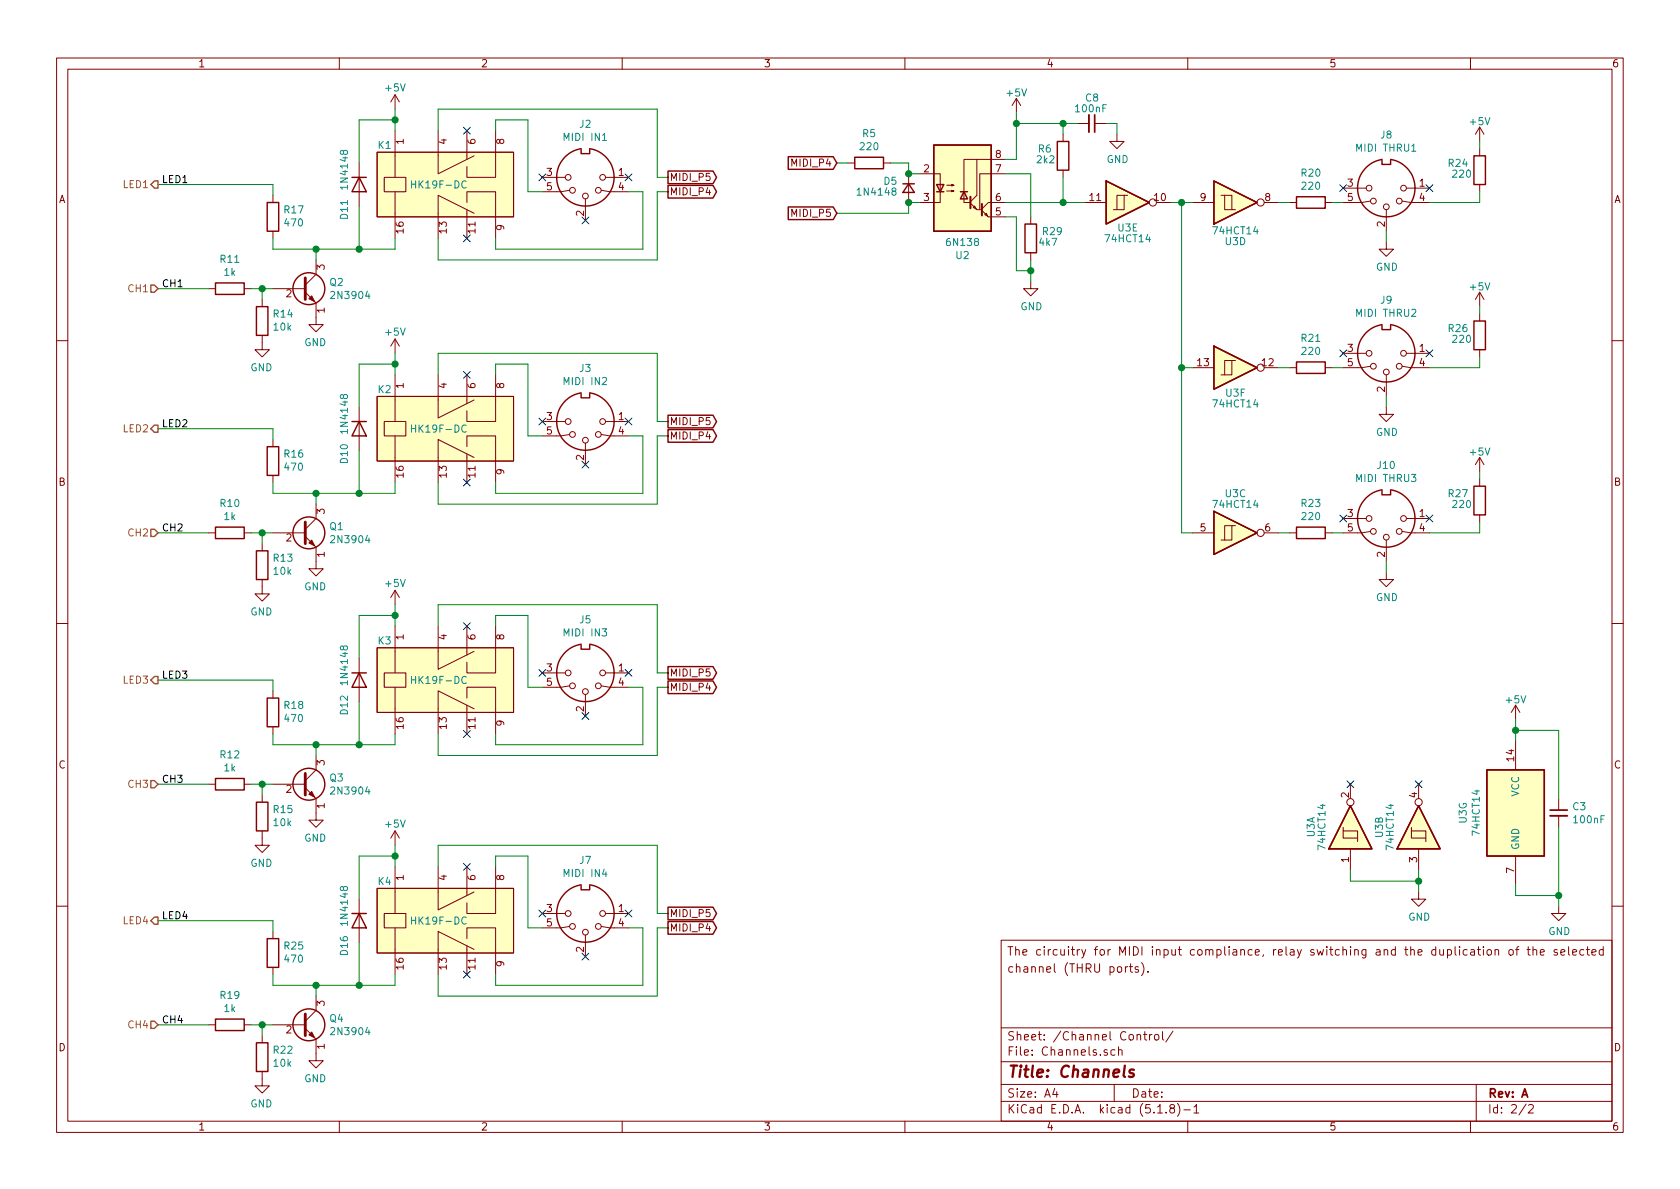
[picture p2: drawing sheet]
<svg xmlns="http://www.w3.org/2000/svg" width="297mm" height="210mm" viewBox="0 0 297 210" stroke-linecap="round" stroke-linejoin="round" font-family="sans-serif">
<g fill="none" stroke="#840000" stroke-width=".18">
<path d="M10 10.3h277v189.9h-277zM12 12.2h273v186.1h-273zM60 10.3v1.9M69.8 16.8v2.5M69.8 16.8l-.7 1.2M69.8 16.8l.8 1.2M110 10.3v1.9M160 10.3v1.9M179.7 17.4l-.8 1.3M179.7 17.4v2.5M179.7 17.4l.8 1.3M210 10.3v1.9"/>
<path d="M260 10.3v1.9M48.3 34.5v1.3M63.5 28.8v7.6M66.7 26.9h24.1v11.4h-24.1zM67.9 31.4h3.9v2.5h-3.9zM69.8 23.1v8.3M69.8 33.9v8.3M77.5 23.1v7.6l6.3-3.1M82.5 35.8v-1.9h5.1v8.3M82.5 23.1v5.1M82.5 37.1v5.1M83.8 37.7l-6.3-3.2v7.7"/>
<path d="M87.6 23.1v8.3h-5.1v-1.9M95.9 31.4h4M100.7 33.6l-1.5 .3h-3.3M103.5 35.2v3.8M106.3 33.6l1.5 .3h3.3M107.1 31.4h4M149.9 28.8h1.2M156.2 28.8h1.3M160.7 30.7v5.1M162.6 30.7h3.6v5.1h-3.6M167.4 33.8h1.3l-.4 .1v-.3l.4 .2M167.4 32.8h1.3l-.4 .1v-.3l.4 .2"/>
<path d="M171.6 35.9l1.1 1.2h.7M172.1 36.7l.2-.3 .3 .6zM172.7 28.2h-2.3v7.6h1M173.6 37.2l1.2 1.1h3M174.1 38l.3-.3 .2 .5zM177.8 28.2h-5.1v6.3l-1.1 1.2M177.8 30.7h-4.6v6.4M177.8 35.8h-3l-1.2 1.2M182.2 38.3v1.3M188 23.7v1.3M188 30.1v1.3M190.5 21.8h2"/>
<path d="M191.8 35.8h3.8M193.5 21.8h2.1M197.5 23.7v1.3h1.3l-1.3 1.3-1.3-1.3h1.3M198.8 34.5h-1.3v2.6M199.4 34.5h-.6v2.6h-2M204.5 35.8h2.5M210.8 35.8h3.8M215.9 34.5h1.9v2.6h.6M216.5 34.5v2.6h1.3M223.5 35.8h2.6M228 35.8h1.2M234.3 35.8h1.3"/>
<path d="M237.5 33.3h4.1M242.3 35.6l-1.5 .2h-3.3M245.1 37.1v3.8M247.9 35.6l1.5 .2h3.3M248.7 33.3h4M261.6 22.5v2.5M261.6 26.3v1.3M261.6 32.6v1.3M261.6 22.5l-.7 1.2M261.6 22.5l.8 1.2M36.8 51h1.3M43.2 51h1.2"/>
<path d="M46.4 59.3v2.5h-1.3l1.3 1.3 1.2-1.3h-1.2M46.4 53v1.2M48.3 40.9v1.3M48.3 51h5.7M54 51.7l1.9 1.9v3.8h-1.3l1.3 1.3 1.2-1.3h-1.2M55.9 46v2.5l-1.9 1.9M69.8 59.9v2.6M69.8 59.9l-.7 1.3M69.8 59.9l.8 1.3M182.2 49.8v1.2h1.3l-1.3 1.3-1.2-1.3h1.2M182.2 44.7v1.3M245.1 42.8v1.3h1.3l-1.3 1.2-1.3-1.2h1.3"/>
<path d="M261.6 51.7v2.5M261.6 55.5v1.3M261.6 51.7l-.7 1.3M261.6 51.7l.8 1.3M10 60.2h2M48.3 77.7v1.3M63.5 72v7.6M66.7 70.1h24.1v11.4h-24.1zM67.9 74.5h3.9v2.6h-3.9zM69.8 66.3v8.2M69.8 77.1v8.2M77.5 66.3v7.6l6.3-3.2"/>
<path d="M82.5 79v-1.9h5.1v8.2M82.5 66.3v5.1M87.6 66.3v8.2h-5.1v-1.9M95.9 74.5h4M100.7 76.8l-1.5 .3h-3.3M103.5 78.4v3.8M106.3 76.8l1.5 .3h3.3M107.1 74.5h4M210.8 65h3.8M217.8 63.7h-1.3v2.6M218.4 63.7h-.6v2.6h-1.9M223.5 65h2.6"/>
<path d="M228 65h1.2M234.3 65h1.3M237.5 62.5h4.1M242.3 64.8l-1.5 .2h-3.3M245.1 72v1.3h1.3l-1.3 1.2-1.3-1.2h1.3M245.1 66.3v3.8M247.9 64.8l1.5 .2h3.3M248.7 62.5h4M261.6 61.8v1.3M285 60.2h2M36.8 94.2h1.3M43.2 94.2h1.2"/>
<path d="M46.4 96.1v1.3M48.3 84.1v1.2M48.3 94.2h5.7M54 94.9l1.9 1.9v3.8h-1.3l1.3 1.2 1.2-1.2h-1.2M55.9 89.1v2.6l-1.9 1.9M82.5 80.3v5M83.8 80.9l-6.3-3.2v7.6M210.8 94.2h3.8M217.8 93h-1.3v2.5M218.4 93h-.6v2.5h-1.9M223.5 94.2h2.6M228 94.2h1.2"/>
<path d="M234.3 94.2h1.3M237.5 91.7h4.1M242.3 94l-1.5 .2h-3.3M245.1 95.5v3.8M247.9 94l1.5 .2h3.3M248.7 91.7h4M261.6 80.9v2.5M261.6 84.7v1.3M261.6 91.1v1.2M261.6 80.9l-.7 1.3M261.6 80.9l.8 1.3M10 110.3h2"/>
<path d="M46.4 102.5v2.5h-1.3l1.3 1.3 1.2-1.3h-1.2M63.5 116.5v7.6M66.7 114.5h24.1v11.5h-24.1zM67.9 119h3.9v2.5h-3.9zM69.8 104.4l-.7 1.3M69.8 104.4v2.5M69.8 110.7v8.3M69.8 104.4l.8 1.3M77.5 110.7v7.7l6.3-3.2M82.5 110.7v5.1M87.6 110.7v8.3h-5.1v-1.9M95.9 119h4"/>
<path d="M107.1 119h4M245.1 101.2v1.3h1.3l-1.3 1.3-1.3-1.3h1.3M285 110.3h2M36.8 138.7h1.3M43.2 138.7h1.2M48.3 122.2v1.2M48.3 128.5v1.3M48.3 138.7h5.7M54 139.3l1.9 1.9v3.8h-1.3l1.3 1.3 1.2-1.3h-1.2M55.9 133.6v2.5l-1.9 1.9M69.8 121.5v8.3M82.5 123.4v-1.9h5.1v8.3"/>
<path d="M82.5 124.7v5.1M83.8 125.3l-6.3-3.1v7.6M100.7 121.3l-1.5 .2h-3.3M103.5 122.8v3.8M106.3 121.3l1.5 .2h3.3M238.8 138.7v2.5M250.8 138.7v2.5M268 124.7v2.5M268 131.1v5M268 124.7l-.8 1.3M268 124.7l.7 1.3M46.4 146.9v2.6h-1.3l1.3 1.2 1.2-1.2h-1.2"/>
<path d="M46.4 140.6v1.3M63.5 159v7.6M66.7 157.1h24.1v11.4h-24.1zM69.8 146.9v2.6M69.8 153.3v8.2M69.8 146.9l-.7 1.3M69.8 146.9l.8 1.3M77.5 153.3v7.6l6.3-3.2M82.5 153.3v5.1M87.6 153.3v8.2h-5.1v-1.9M237.5 146.9v1.3h2.5M237.5 146.3v.6h2.5v1.9"/>
<path d="M238.8 150.1v3.8M249.6 146.9v1.3h2.5M249.6 146.3v.6h2.5v1.9M250.8 157.7v1.3h1.3l-1.3 1.3-1.2-1.3h1.2M250.8 150.1v3.8M268 151.4v5.1M275.6 141.2v2.1M275.6 144.3v2M10 160.2h2M48.3 164.7v1.3M48.3 171.1v1.2M55.9 176.1v2.6l-1.9 1.9"/>
<path d="M67.9 161.5h3.9v2.6h-3.9zM69.8 164.1v8.2M82.5 166v-1.9h5.1v8.2M82.5 167.3v5M83.8 167.9l-6.3-3.2v7.6M95.9 161.5h4M100.7 163.8l-1.5 .3h-3.3M103.5 165.3v3.9M106.3 163.8l1.5 .3h3.3M107.1 161.5h4M177 166.3h108v32h-108zM199.7 170.9h.6"/>
<path d="M199.9 170.4v1.3l.4 .2M201.3 171a.37 .37 0 0 0-.6 .1l.1 .3 .5 .1v.1l-.2 .3h-.4M201.8 170.2a1.71 1.71 0 0 1 0 2.3M203 171.8v.1M261.2 167.9h.6M261.4 167.4v1.3l.4 .2M262.3 167.4v.2M262.3 167.9v1M263 168l.2-.1 .4 .1v.8l-.2 .1-.4-.1zM264.3 168l.3-.1 .3 .1 .1 .9M264.3 167.9v1M266.9 168l.2-.1 .4 .1v.8l-.2 .1-.4-.1z"/>
<path d="M268 167.9h.6M268.6 167.4l-.4 .2v1.3M270 167.9h.6M270.2 167.4v1.3l.4 .2M271 168h.1a.37 .37 0 0 1 .6 .1v.8M271 167.4v1.5M272.3 168.4l.7-.1v-.3l-.5-.1-.2 .2 .1 .7h.6M275.3 168a.37 .37 0 0 0-.5 .1v.2l.5 .2 .1 .1-.2 .3-.4-.1M275.6 160.3v1.2h1.3l-1.3 1.3-1.3-1.3h1.3M276 168.4l.7-.1-.1-.3-.4-.1-.2 .2v.7h.6M277.3 167.4v1.3l.2 .2M278.1 168.4l.7-.1-.1-.3-.4-.1-.2 .2v.7h.6"/>
<path d="M280 168l-.4-.1-.3 .3 .1 .6 .2 .1 .4-.1M280.5 167.9h.6M280.7 167.4v1.3l.4 .2M281.5 168.4l.7-.1-.1-.3-.4-.1-.2 .2v.7h.6M283.5 168l-.5-.1-.2 .3v.6l.2 .1 .5-.1M283.5 167.4v1.5M285 160.2h2M36.8 181.2h1.3M43.2 181.2h1.2M46.4 189.5v2.5h-1.3l1.3 1.3 1.2-1.3h-1.2M46.4 183.1v1.3M48.3 181.2h5.7"/>
<path d="M54 181.9l1.9 1.9v3.8h-1.3l1.3 1.2 1.2-1.2h-1.2M60 198.3v1.9M110 198.3v1.9M160 198.3v1.9M177 194.8h108M177 191.8h108M177 187.8h108M177 181.8h108M186.5 192.5l-.4 1h1M186.8 193v1M195.8 185.7l-.4-.1-.2 .2 .1 .2 .5 .2v.3h-.6M197 191.8v3"/>
<path d="M197.1 185.7l-.4-.1-.3 .3 .1 .6 .2 .1 .4-.1M197.8 185.7l.2-.1 .3 .1 .1 .9M197.8 185.1v1.5M201 183.1l.3-.2 .3 .1 .1 .9M202.2 182.9h.6M202.4 182.4v1.3l.4 .2M203.3 182.9v1M203.7 182.9l-.4 .3M204.2 183.1l.2-.2 .4 .2v.7l-.2 .1-.4-.1zM204.7 196.8h.8M205.5 182.4v1.3l.3 .2M206.2 196.7v.1"/>
<path d="M207.1 196l-.3-.3 .2-.3a.48 .48 0 0 1 .6 .1l-.1 .4a.52 .52 0 0 0-.6 .2 .52 .52 0 0 0 .1 .6l.4 .1 .2-.1 .1-.4-.3-.3M207.4 182.3l-1.3 2M208.2 195.1a1.71 1.71 0 0 1 0 2.3M209.3 196.3h1.2M210 198.3v1.9M211.1 195.8l.4-.5v1.5M211.1 196.8h.9M260 198.3v1.9M261 191.8v6.5M269.8 195.2l-1.2 2M270.3 195.5l.2-.2h.3l.3 .5-.9 1h.9"/>
<circle cx="100.5" cy="31.4" r=".51"/>
<circle cx="101.2" cy="33.6" r=".51"/>
<circle cx="103.5" cy="34.7" r=".51"/>
<circle cx="105.8" cy="33.6" r=".51"/>
<circle cx="106.6" cy="31.4" r=".51"/>
<circle cx="203.8" cy="35.8" r=".63"/>
<circle cx="222.9" cy="35.8" r=".63"/>
<circle cx="242.1" cy="33.3" r=".51"/>
<circle cx="242.8" cy="35.6" r=".51"/>
<circle cx="245.1" cy="36.6" r=".51"/>
<circle cx="247.4" cy="35.6" r=".51"/>
<circle cx="248.2" cy="33.3" r=".51"/>
<circle cx="100.5" cy="74.5" r=".51"/>
<circle cx="101.2" cy="76.8" r=".51"/>
<circle cx="103.5" cy="77.8" r=".51"/>
<circle cx="105.8" cy="76.8" r=".51"/>
<circle cx="106.6" cy="74.5" r=".51"/>
<circle cx="222.9" cy="65" r=".63"/>
<circle cx="242.1" cy="62.5" r=".51"/>
<circle cx="242.8" cy="64.8" r=".51"/>
<circle cx="245.1" cy="65.8" r=".51"/>
<circle cx="247.4" cy="64.8" r=".51"/>
<circle cx="248.2" cy="62.5" r=".51"/>
<circle cx="222.9" cy="94.2" r=".63"/>
<circle cx="242.1" cy="91.7" r=".51"/>
<circle cx="242.8" cy="94" r=".51"/>
<circle cx="245.1" cy="95" r=".51"/>
<circle cx="247.4" cy="94" r=".51"/>
<circle cx="248.2" cy="91.7" r=".51"/>
<circle cx="100.5" cy="119" r=".51"/>
<circle cx="106.6" cy="119" r=".51"/>
<circle cx="101.2" cy="121.3" r=".51"/>
<circle cx="103.5" cy="122.3" r=".51"/>
<circle cx="105.8" cy="121.3" r=".51"/>
<circle cx="238.8" cy="141.9" r=".63"/>
<circle cx="250.8" cy="141.9" r=".63"/>
<circle cx="100.5" cy="161.5" r=".51"/>
<circle cx="101.2" cy="163.8" r=".51"/>
<circle cx="103.5" cy="164.8" r=".51"/>
<circle cx="105.8" cy="163.8" r=".51"/>
<circle cx="106.6" cy="161.5" r=".51"/>
</g>
<path d="M200.5 189.2a.49 .49 0 0 0-.8 .3l.2 .3 .5 .1 .1 .3-.3 .2-.6-.1" fill="none" stroke="#840000" stroke-width=".41"/>
<g fill="none" stroke="#840000" stroke-width=".25">
<path d="M47.2 35.8h2.1v5.1h-2.1zM62.2 31.4h2.6M63.5 31.4l1.3 2.5h-2.6zM102.7 26.3a5.1 5.1 0 0 0-3.5 7.8 5.1 5.1 0 0 0 8.6 0 5.1 5.1 0 0 0-3.5-7.8M102.7 26.4v.8h1.6v-.8M118.1 32.8h8l.6 1.1-.6 1.1h-8zM118.1 30.2h8l.6 1.2-.6 1.1h-8zM139.4 27.7h7.9l.7 1.1-.7 1.1h-7.9zM139.4 36.6h7.9l.7 1.1-.7 1.1h-7.9zM151.1 27.8h5.1v2h-5.1zM159.6 32.5h2.1M160.7 32.5l1 1.5h-2.1z"/>
<path d="M165.1 25.6h10.2v15.3h-10.2zM165.6 32.6h1.3l-.7 1.3zM165.6 33.9h1.3M169.8 33.9h1.3M170.4 33.9l.7 1.3h-1.3zM181.2 39.6h2.1v5.1h-2.1zM186.9 25h2.1v5.1h-2.1zM195.6 32l7.6 3.8-7.6 3.8zM214.6 32l7.6 3.8-7.6 3.8zM229.2 34.8h5.1v2h-5.1zM244.3 28.2a5.1 5.1 0 0 0-3.5 7.8 5.1 5.1 0 0 0 8.6 0 5.1 5.1 0 0 0-3.5-7.8M244.3 28.3v.8h1.6v-.8"/>
<path d="M260.6 27.6h2v5h-2zM38.1 50h5.1v2.1h-5.1zM45.3 54.2h2.1v5.1h-2.1zM244.3 57.4a5.1 5.1 0 0 0-3.5 7.8 5.1 5.1 0 0 0 8.6 0 5.1 5.1 0 0 0-3.5-7.8M244.3 57.5v.8h1.6v-.8M260.6 56.8h2v5h-2zM47.2 79h2.1v5.1h-2.1zM62.2 74.5h2.6M63.5 74.5l1.3 2.6h-2.6zM102.7 69.5a5.1 5.1 0 0 0-3.5 7.8 5.1 5.1 0 0 0 8.6 0 5.1 5.1 0 0 0-3.5-7.8M102.7 69.6v.8h1.6v-.8M118.1 76h8l.6 1.1-.6 1.1h-8z"/>
<path d="M118.1 73.4h8l.6 1.1-.6 1.2h-8zM214.6 61.2l7.6 3.8-7.6 3.8zM229.2 64h5.1v2h-5.1zM38.1 93.2h5.1v2h-5.1zM45.3 97.4h2.1v5.1h-2.1zM214.6 90.4l7.6 3.8-7.6 3.8zM229.2 93.2h5.1v2h-5.1zM244.3 86.6a5.1 5.1 0 0 0-3.5 7.8 5.1 5.1 0 0 0 8.6 0 5.1 5.1 0 0 0-3.5-7.8M244.3 86.7v.8h1.6v-.8M260.6 86h2v5.1h-2zM62.2 119h2.6M63.5 119l1.3 2.5h-2.6z"/>
<path d="M102.7 113.9a5.1 5.1 0 0 0-3.5 7.8 5.1 5.1 0 0 0 8.6 0 5.1 5.1 0 0 0-3.5-7.8M102.7 114v.8h1.6v-.8M118.1 117.9h8l.6 1.1-.6 1.1h-8zM38.1 137.7h5.1v2h-5.1zM47.2 123.4h2.1v5.1h-2.1zM118.1 120.4h8l.6 1.1-.6 1.2h-8zM262.9 136.1h10.1v15.3h-10.1zM45.3 141.9h2.1v5h-2.1zM102.7 156.5a5.1 5.1 0 0 0-3.5 7.8 5.1 5.1 0 0 0 8.6 0 5.1 5.1 0 0 0-3.5-7.8M102.7 156.6v.7h1.6v-.7M238.8 142.5l3.8 7.6h-7.7zM250.8 142.5l3.8 7.6h-7.6z"/>
<path d="M47.2 166h2.1v5.1h-2.1zM62.2 161.5h2.6M63.5 161.5l1.3 2.6h-2.6zM118.1 160.4h8l.6 1.1-.6 1.2h-8zM118.1 163h8l.6 1.1-.6 1.1h-8zM38.1 180.2h5.1v2h-5.1zM45.3 184.4h2.1v5.1h-2.1z"/>
<circle cx="54.6" cy="51" r="2.82"/>
<circle cx="54.6" cy="94.2" r="2.82"/>
<circle cx="54.6" cy="138.7" r="2.82"/>
<circle cx="54.6" cy="181.2" r="2.82"/>
</g>
<g fill="#ffffc2" stroke="#ffffc2" stroke-width=".18">
<path d="M66.7 114.5h24.1v11.5h-24.1z"/>
<path d="M66.7 157.1h24.1v11.4h-24.1z"/>
<path d="M66.7 70.1h24.1v11.4h-24.1z"/>
<path d="M262.9 136.1h10.1v15.3h-10.1z"/>
<path d="M214.6 61.2l7.6 3.8-7.6 3.8z"/>
<path d="M214.6 90.4l7.6 3.8-7.6 3.8z"/>
<path d="M250.8 142.5l3.8 7.6h-7.6z"/>
<path d="M238.8 142.5l3.8 7.6h-7.7z"/>
<path d="M195.6 32l7.6 3.8-7.6 3.8z"/>
<path d="M214.6 32l7.6 3.8-7.6 3.8z"/>
<path d="M165.1 25.6h10.2v15.3h-10.2z"/>
<path d="M66.7 26.9h24.1v11.4h-24.1z"/>
</g>
<path d="M82.4 32.1a.6 .6 0 0 0-.8 .4 .6 .6 0 0 0 .6 .7l.2-.1M82.4 75.3a.6 .6 0 0 0-.8 .4 .6 .6 0 0 0 .6 .7l.2-.1M82.4 119.7a.6 .6 0 0 0-.8 .5 .6 .6 0 0 0 .6 .7l.2-.2M82.4 162.3a.6 .6 0 0 0-.8 .4 .6 .6 0 0 0 .6 .7l.2-.1" fill="none" stroke="#008484" stroke-width=".18"/>
<path d="M54 49.1v3.9M54 92.3v3.8M54 136.8v3.8M54 179.3v3.8" fill="none" stroke="#840000" stroke-width=".51"/>
<g fill="#840000" stroke="#840000" stroke-width=".18">
<path d="M55.1 139.9l.5 1.1-1-.5z"/>
<path d="M54.6 183l.5-.5 .5 1z"/>
<path d="M54.6 96l.5-.5 .5 1z"/>
<path d="M54.6 52.8l.5-.5 .5 1z"/>
</g>
<path d="M192.5 20.3v3.1M274.1 144.3h3" fill="none" stroke="#840000" stroke-width=".33"/>
<path d="M193.5 20.3v3.1M274.1 143.3h3" fill="none" stroke="#840000" stroke-width=".3"/>
<path d="M171.6 34.8v2M173.6 36.1v2" fill="none" stroke="#840000" stroke-width=".36"/>
<g fill="none" stroke="#008400" stroke-width=".18">
<path d="M69.8 19.3v3.8M179.7 19.9v8.3h-1.9M27.9 32.6h20.4v1.9M63.5 36.4v7.7M69.8 21.2h-6.3v7.6M77.5 23.1v-3.8h38.7v12.1h1.9M87.6 23.1v-1.9h5.7v12.7h2.6M111.1 33.9h2.6v10.2h-26.1v-1.9M118.1 33.9h-1.9v12.1h-38.7v-3.8M148 28.8h1.9M157.5 28.8h3.2v1.9h1.9M162.6 35.8h-1.9v1.9h-12.7"/>
<path d="M177.8 30.7h4.4v7.6M177.8 38.3h1.9v9.6h2.5M177.8 35.8h14M179.7 21.8h10.8M188 21.8v1.9M188 31.4v4.4M195.6 21.8h1.9v1.9M207 35.8h3.8M208.9 35.8v58.4h1.9M226.1 35.8h1.9M235.6 35.8h1.9M261.6 25v1.3"/>
<path d="M261.6 33.9v1.9h-8.9M27.9 51h8.9M44.4 51h3.9M46.4 51v2M48.3 42.2v1.9h21.5v-1.9M55.9 44.1v1.9M182.2 46v3.8M245.1 40.9v1.9M261.6 54.2v1.3M27.9 75.8h20.4v1.9M63.5 79.6v7.6M69.8 64.4h-6.3v7.6"/>
<path d="M69.8 62.5v3.8M77.5 66.3v-3.8h38.7v12h1.9M87.6 66.3v-1.9h5.7v12.7h2.6M111.1 77.1h2.6v10.1h-26.1v-1.9M118.1 77.1h-1.9v12h-38.7v-3.8M208.9 65h1.9M226.1 65h1.9M235.6 65h1.9M245.1 70.1v1.9M261.6 63.1v1.9h-8.9M27.9 94.2h8.9M44.4 94.2h3.9"/>
<path d="M46.4 94.2v1.9M48.3 85.3v1.9h21.5v-1.9M55.9 87.2v1.9M226.1 94.2h1.9M235.6 94.2h1.9M245.1 99.3v1.9M261.6 92.3v1.9h-8.9M261.6 83.4v1.3M69.8 106.9v3.8M69.8 108.8h-6.3v7.7M77.5 110.7v-3.8h38.7v12.1h1.9M87.6 110.7v-1.9h5.7v12.7h2.6"/>
<path d="M27.9 120.3h20.4v1.9M27.9 138.7h8.9M44.4 138.7h3.9M46.4 138.7v1.9M48.3 129.8v1.9h21.5v-1.9M55.9 131.7v1.9M63.5 124.1v7.6M111.1 121.5h2.6v10.2h-26.1v-1.9M118.1 121.5h-1.9v12.1h-38.7v-3.8M268 129.2h7.6v12M268 127.2v3.9M69.8 149.5v3.8"/>
<path d="M69.8 151.4h-6.3v7.6M77.5 153.3v-3.8h38.7v12h1.9M87.6 153.3v-1.9h5.7v12.7h2.6M238.8 153.9v1.9h12M250.8 153.9v3.8M268 156.5v1.9h7.6M275.6 146.3v14M27.9 162.8h20.4v1.9M48.3 172.3v1.9h21.5v-1.9M55.9 174.2v1.9M63.5 166.6v7.6M111.1 164.1h2.6v10.1h-26.1v-1.9"/>
<path d="M118.1 164.1h-1.9v12h-38.7v-3.8M27.9 181.2h8.9M44.4 181.2h3.9M46.4 181.2v1.9"/>
</g>
<path d="M26.7 32.6l.6-.6h.6v1.3h-.6zM26.7 50.4h.6l.6 .6-.6 .7h-.6zM26.7 75.8l.6-.6h.6v1.2h-.6zM26.7 93.6h.6l.6 .6-.6 .7h-.6zM27.3 119.6h.6v1.3h-.6l-.6-.6zM26.7 138h.6l.6 .7-.6 .6h-.6zM27.3 162.2h.6v1.2h-.6l-.6-.6zM26.7 180.6h.6l.6 .6-.6 .7h-.6z" fill="none" stroke="#848400" stroke-width=".25"/>
<g fill="#008400" stroke="#008400" stroke-width=".25">
<circle cx="268" cy="129.2" r=".51"/>
<circle cx="208.9" cy="65" r=".51"/>
<circle cx="63.5" cy="44.1" r=".51"/>
<circle cx="182.2" cy="47.9" r=".51"/>
<circle cx="69.9" cy="151.4" r=".51"/>
<circle cx="250.8" cy="155.8" r=".51"/>
<circle cx="55.9" cy="44.1" r=".51"/>
<circle cx="46.4" cy="51" r=".51"/>
<circle cx="69.9" cy="21.2" r=".51"/>
<circle cx="275.6" cy="158.4" r=".51"/>
<circle cx="179.7" cy="21.8" r=".51"/>
<circle cx="69.9" cy="108.8" r=".51"/>
<circle cx="46.4" cy="138.7" r=".51"/>
<circle cx="188" cy="21.8" r=".51"/>
<circle cx="160.7" cy="30.7" r=".51"/>
<circle cx="55.9" cy="174.2" r=".51"/>
<circle cx="63.5" cy="131.7" r=".51"/>
<circle cx="55.9" cy="131.7" r=".51"/>
<circle cx="63.5" cy="174.2" r=".51"/>
<circle cx="188" cy="35.8" r=".51"/>
<circle cx="55.9" cy="87.2" r=".51"/>
<circle cx="46.4" cy="181.2" r=".51"/>
<circle cx="63.5" cy="87.2" r=".51"/>
<circle cx="160.7" cy="35.8" r=".51"/>
<circle cx="69.9" cy="64.4" r=".51"/>
<circle cx="208.9" cy="35.8" r=".51"/>
<circle cx="46.4" cy="94.2" r=".51"/>
</g>
<g fill="none" stroke="#000084" stroke-width=".18">
<path d="M81.9 22.5l1.3 1.2M83.2 22.5l-1.3 1.2M95.3 30.8l1.2 1.2M96.5 30.8l-1.2 1.2M102.9 38.4l1.2 1.2M104.1 38.4l-1.2 1.2M110.5 30.8l1.2 1.2M111.7 30.8l-1.2 1.2M236.9 32.7l1.2 1.2M238.1 32.7l-1.2 1.2M252.1 32.7l1.2 1.2M253.3 32.7l-1.2 1.2"/>
<path d="M81.9 41.5l1.3 1.3M83.2 41.5l-1.3 1.3M81.9 65.7l1.3 1.2M83.2 65.7l-1.3 1.2M95.3 73.9l1.2 1.3M96.5 73.9l-1.2 1.3M110.5 73.9l1.2 1.3M111.7 73.9l-1.2 1.3M236.9 61.9l1.2 1.2M238.1 61.9l-1.2 1.2M252.1 61.9l1.2 1.2M253.3 61.9l-1.2 1.2"/>
<path d="M81.9 84.7l1.3 1.2M83.2 84.7l-1.3 1.2M102.9 81.6l1.2 1.2M104.1 81.6l-1.2 1.2M236.9 91.1l1.2 1.2M238.1 91.1l-1.2 1.2M252.1 91.1l1.2 1.2M253.3 91.1l-1.2 1.2M81.9 110.1l1.3 1.2M83.2 110.1l-1.3 1.2M95.3 118.4l1.2 1.2M96.5 118.4l-1.2 1.2"/>
<path d="M110.5 118.4l1.2 1.2M111.7 118.4l-1.2 1.2M81.9 129.2l1.3 1.2M83.2 129.2l-1.3 1.2M102.9 126l1.2 1.2M104.1 126l-1.2 1.2M238.2 138.1l1.2 1.2M239.4 138.1l-1.2 1.2M250.2 138.1l1.2 1.2M251.4 138.1l-1.2 1.2M81.9 152.7l1.3 1.2M83.2 152.7l-1.3 1.2"/>
<path d="M81.9 171.7l1.3 1.2M83.2 171.7l-1.3 1.2M95.3 160.9l1.2 1.2M96.5 160.9l-1.2 1.2M102.9 168.5l1.2 1.3M104.1 168.5l-1.2 1.3M110.5 160.9l1.2 1.2M111.7 160.9l-1.2 1.2"/>
</g>
<text font-size="2.8" fill="#840000" x="178" y="190.5">Title: Channels</text>
<g font-size="2.1" fill="#840000">
<text x="178" y="172">channel (THRU ports).</text>
<text x="178" y="169">The circuitry for MIDI input compliance, relay switching and the duplication of the selected</text>
<text x="178" y="184">Sheet: /Channel Control/</text>
<text x="178" y="186.7">File: Channels.sch</text>
<text x="178" y="196.9">KiCad E.D.A. kicad (5.1.8)-1</text>
<text x="178" y="194.1">Size: A4</text>
<text x="200" y="194.1">Date:</text>
<text x="263" y="194.1">Rev: A</text>
<text x="263" y="196.9">Id: 2/2</text>
</g>
<g font-size="1.8" fill="#840000">
<text x="35" y="11.9">1</text>
<text x="85" y="11.9">2</text>
<text x="135" y="11.9">3</text>
<text x="185" y="11.9">4</text>
<text x="235" y="11.9">5</text>
<text x="285" y="11.9">6</text>
<text x="71.4" y="25.5" transform="rotate(-90 71.4 25.5)">1</text>
<text x="79" y="25.5" transform="rotate(-90 79 25.5)">4</text>
<text x="84.1" y="25.5" transform="rotate(-90 84.1 25.5)">6</text>
<text x="89.2" y="25.5" transform="rotate(-90 89.2 25.5)">8</text>
<text x="140.3" y="29.5">MIDI_P4</text>
<text x="176" y="27.9">8</text>
<text x="10.4" y="35.9">A</text>
<text x="96.7" y="31.1">3</text>
<text x="96.7" y="33.6">5</text>
<text x="109.4" y="31.1">1</text>
<text x="109.4" y="33.6">4</text>
<text x="118.4" y="34.5">MIDI_P4</text>
<text x="118.4" y="32">MIDI_P5</text>
<text x="163.3" y="30.5">2</text>
<text x="163.3" y="35.6">3</text>
<text x="176" y="35.6">6</text>
<text x="176" y="30.5">7</text>
<text x="192.7" y="35.6">11</text>
<text x="204.1" y="35.6">10</text>
<text x="212.2" y="35.6">9</text>
<text x="223.7" y="35.6">8</text>
<text x="238.3" y="33">3</text>
<text x="238.3" y="35.6">5</text>
<text x="251" y="33">1</text>
<text x="251" y="35.6">4</text>
<text x="285.4" y="35.9">A</text>
<text x="71.4" y="41.2" transform="rotate(-90 71.4 41.2)">16</text>
<text x="79" y="41.2" transform="rotate(-90 79 41.2)">13</text>
<text x="84.1" y="41.2" transform="rotate(-90 84.1 41.2)">11</text>
<text x="89.2" y="40.7" transform="rotate(-90 89.2 40.7)">9</text>
<text x="103.3" y="38.2" transform="rotate(-90 103.3 38.2)">2</text>
<text x="140.3" y="38.3">MIDI_P5</text>
<text x="176" y="38.1">5</text>
<text x="244.9" y="40.1" transform="rotate(-90 244.9 40.1)">2</text>
<text x="57.4" y="47.7" transform="rotate(-90 57.4 47.7)">3</text>
<text x="50.6" y="52.6">2</text>
<text x="57.4" y="55.3" transform="rotate(-90 57.4 55.3)">1</text>
<text x="211.8" y="64.8">13</text>
<text x="223.2" y="64.8">12</text>
<text x="238.3" y="62.2">3</text>
<text x="238.3" y="64.8">5</text>
<text x="251" y="62.2">1</text>
<text x="251" y="64.8">4</text>
<text x="71.4" y="68.7" transform="rotate(-90 71.4 68.7)">1</text>
<text x="79" y="68.7" transform="rotate(-90 79 68.7)">4</text>
<text x="84.1" y="68.7" transform="rotate(-90 84.1 68.7)">6</text>
<text x="89.2" y="68.7" transform="rotate(-90 89.2 68.7)">8</text>
<text x="244.9" y="69.3" transform="rotate(-90 244.9 69.3)">2</text>
<text x="96.7" y="74.3">3</text>
<text x="96.7" y="76.8">5</text>
<text x="109.4" y="74.3">1</text>
<text x="109.4" y="76.8">4</text>
<text x="118.4" y="77.7">MIDI_P4</text>
<text x="118.4" y="75.2">MIDI_P5</text>
<text x="89.2" y="83.9" transform="rotate(-90 89.2 83.9)">9</text>
<text x="103.3" y="81.4" transform="rotate(-90 103.3 81.4)">2</text>
<text x="10.4" y="85.9">B</text>
<text x="71.4" y="84.4" transform="rotate(-90 71.4 84.4)">16</text>
<text x="79" y="84.4" transform="rotate(-90 79 84.4)">13</text>
<text x="84.1" y="84.4" transform="rotate(-90 84.1 84.4)">11</text>
<text x="285.4" y="85.9">B</text>
<text x="50.6" y="95.8">2</text>
<text x="57.4" y="90.9" transform="rotate(-90 57.4 90.9)">3</text>
<text x="212.2" y="94">5</text>
<text x="223.7" y="94">6</text>
<text x="238.3" y="91.4">3</text>
<text x="238.3" y="94">5</text>
<text x="251" y="91.4">1</text>
<text x="251" y="94">4</text>
<text x="57.4" y="98.5" transform="rotate(-90 57.4 98.5)">1</text>
<text x="244.9" y="98.5" transform="rotate(-90 244.9 98.5)">2</text>
<text x="71.4" y="113.1" transform="rotate(-90 71.4 113.1)">1</text>
<text x="79" y="113.1" transform="rotate(-90 79 113.1)">4</text>
<text x="84.1" y="113.1" transform="rotate(-90 84.1 113.1)">6</text>
<text x="89.2" y="113.1" transform="rotate(-90 89.2 113.1)">8</text>
<text x="96.7" y="118.7">3</text>
<text x="109.4" y="118.7">1</text>
<text x="118.4" y="119.6">MIDI_P5</text>
<text x="96.7" y="121.3">5</text>
<text x="103.3" y="125.8" transform="rotate(-90 103.3 125.8)">2</text>
<text x="109.4" y="121.3">4</text>
<text x="118.4" y="122.2">MIDI_P4</text>
<text x="71.4" y="128.8" transform="rotate(-90 71.4 128.8)">16</text>
<text x="79" y="128.8" transform="rotate(-90 79 128.8)">13</text>
<text x="84.1" y="128.8" transform="rotate(-90 84.1 128.8)">11</text>
<text x="89.2" y="128.4" transform="rotate(-90 89.2 128.4)">9</text>
<text x="10.4" y="135.9">C</text>
<text x="57.4" y="135.4" transform="rotate(-90 57.4 135.4)">3</text>
<text x="267.7" y="134.6" transform="rotate(-90 267.7 134.6)">14</text>
<text x="285.4" y="135.9">C</text>
<text x="50.6" y="140.2">2</text>
<text x="57.4" y="143" transform="rotate(-90 57.4 143)">1</text>
<text x="238.5" y="141.1" transform="rotate(-90 238.5 141.1)">2</text>
<text x="250.6" y="141.1" transform="rotate(-90 250.6 141.1)">4</text>
<text x="71.4" y="155.7" transform="rotate(-90 71.4 155.7)">1</text>
<text x="79" y="155.7" transform="rotate(-90 79 155.7)">4</text>
<text x="84.1" y="155.7" transform="rotate(-90 84.1 155.7)">6</text>
<text x="89.2" y="155.7" transform="rotate(-90 89.2 155.7)">8</text>
<text x="238.5" y="152.5" transform="rotate(-90 238.5 152.5)">1</text>
<text x="250.6" y="152.5" transform="rotate(-90 250.6 152.5)">3</text>
<text x="267.7" y="154.4" transform="rotate(-90 267.7 154.4)">7</text>
<text x="96.7" y="161.3">3</text>
<text x="109.4" y="161.3">1</text>
<text x="96.7" y="163.8">5</text>
<text x="109.4" y="163.8">4</text>
<text x="118.4" y="162.2">MIDI_P5</text>
<text x="118.4" y="164.7">MIDI_P4</text>
<text x="71.4" y="171.4" transform="rotate(-90 71.4 171.4)">16</text>
<text x="79" y="171.4" transform="rotate(-90 79 171.4)">13</text>
<text x="84.1" y="171.4" transform="rotate(-90 84.1 171.4)">11</text>
<text x="89.2" y="170.9" transform="rotate(-90 89.2 170.9)">9</text>
<text x="103.3" y="168.4" transform="rotate(-90 103.3 168.4)">2</text>
<text x="57.4" y="177.9" transform="rotate(-90 57.4 177.9)">3</text>
<text x="10.4" y="185.9">D</text>
<text x="50.6" y="182.7">2</text>
<text x="57.4" y="185.5" transform="rotate(-90 57.4 185.5)">1</text>
<text x="285.4" y="185.9">D</text>
<text x="35" y="199.9">1</text>
<text x="85" y="199.9">2</text>
<text x="135" y="199.9">3</text>
<text x="185" y="199.9">4</text>
<text x="235" y="199.9">5</text>
<text x="285" y="199.9">6</text>
</g>
<g font-size="1.8" fill="#008484">
<text x="68.2" y="16.2">+5V</text>
<text x="178.1" y="17.1">+5V</text>
<text x="192" y="18">C8</text>
<text x="102.5" y="22.6">J2</text>
<text x="190.3" y="19.9">100nF</text>
<text x="260" y="22.1">+5V</text>
<text x="66.9" y="26.3">K1</text>
<text x="100" y="24.9">MIDI IN1</text>
<text x="152.2" y="26.6">220</text>
<text x="152.6" y="24.3">R5</text>
<text x="183.4" y="28.9">2k2</text>
<text x="183.6" y="27">R6</text>
<text x="195.7" y="28.8">GND</text>
<text x="240" y="26.8">MIDI THRU1</text>
<text x="244.1" y="24.5">J8</text>
<text x="256.2" y="29.5">R24</text>
<text x="61.5" y="33.1" transform="rotate(-90 61.5 33.1)">1N4148</text>
<text x="73.2" y="33.3">HK19F-DC</text>
<text x="151.9" y="34.6">1N4148</text>
<text x="156.3" y="32.7">D5</text>
<text x="230.1" y="31.2">R20</text>
<text x="230.3" y="33.5">220</text>
<text x="257" y="31.4">220</text>
<text x="50.3" y="37.7">R17</text>
<text x="50.4" y="40.1">470</text>
<text x="61.5" y="38.7" transform="rotate(-90 61.5 38.7)">D11</text>
<text x="184.4" y="41.6">R29</text>
<text x="197.7" y="40.9">U3E</text>
<text x="214.7" y="41.4">74HCT14</text>
<text x="39" y="46.5">R11</text>
<text x="167.6" y="43.5">6N138</text>
<text x="169.1" y="45.8">U2</text>
<text x="183.8" y="43.5">4k7</text>
<text x="195.6" y="42.8">74HCT14</text>
<text x="216.7" y="43.4">U3D</text>
<text x="243.3" y="47.9">GND</text>
<text x="39.7" y="48.8">1k</text>
<text x="58.3" y="50.6">Q2</text>
<text x="58.8" y="52.9">2N3904</text>
<text x="244.1" y="53.7">J9</text>
<text x="260" y="51.4">+5V</text>
<text x="48.4" y="56.2">R14</text>
<text x="48.5" y="58.5">10k</text>
<text x="68.2" y="59.4">+5V</text>
<text x="180.4" y="54.9">GND</text>
<text x="240" y="56">MIDI THRU2</text>
<text x="256.2" y="58.7">R26</text>
<text x="44.3" y="65.7">GND</text>
<text x="53.8" y="61.2">GND</text>
<text x="102.5" y="65.8">J3</text>
<text x="230.1" y="60.4">R21</text>
<text x="230.3" y="62.8">220</text>
<text x="257" y="60.6">220</text>
<text x="66.9" y="69.5">K2</text>
<text x="100" y="68.1">MIDI IN2</text>
<text x="216.8" y="70.1">U3F</text>
<text x="61.5" y="76.3" transform="rotate(-90 61.5 76.3)">1N4148</text>
<text x="73.2" y="76.5">HK19F-DC</text>
<text x="214.7" y="72.1">74HCT14</text>
<text x="243.3" y="77.1">GND</text>
<text x="50.3" y="80.9">R16</text>
<text x="50.4" y="83.2">470</text>
<text x="61.5" y="81.9" transform="rotate(-90 61.5 81.9)">D10</text>
<text x="243.6" y="82.9">J10</text>
<text x="260" y="80.6">+5V</text>
<text x="39" y="89.7">R10</text>
<text x="214.7" y="89.8">74HCT14</text>
<text x="216.7" y="87.9">U3C</text>
<text x="230.1" y="89.7">R23</text>
<text x="240" y="85.2">MIDI THRU3</text>
<text x="256.2" y="87.9">R27</text>
<text x="257" y="89.8">220</text>
<text x="39.7" y="92">1k</text>
<text x="58.3" y="93.7">Q1</text>
<text x="230.3" y="92">220</text>
<text x="48.4" y="99.3">R13</text>
<text x="48.5" y="101.6">10k</text>
<text x="58.8" y="96.1">2N3904</text>
<text x="53.8" y="104.4">GND</text>
<text x="68.2" y="103.8">+5V</text>
<text x="243.3" y="106.3">GND</text>
<text x="44.3" y="108.8">GND</text>
<text x="66.9" y="114">K3</text>
<text x="100" y="112.5">MIDI IN3</text>
<text x="102.5" y="110.2">J5</text>
<text x="50.3" y="125.4">R18</text>
<text x="61.5" y="120.8" transform="rotate(-90 61.5 120.8)">1N4148</text>
<text x="73.2" y="120.9">HK19F-DC</text>
<text x="266.4" y="124.4">+5V</text>
<text x="50.4" y="127.7">470</text>
<text x="61.5" y="126.3" transform="rotate(-90 61.5 126.3)">D12</text>
<text x="39" y="134.1">R12</text>
<text x="39.7" y="136.4">1k</text>
<text x="48.4" y="143.8">R15</text>
<text x="58.3" y="138.2">Q3</text>
<text x="58.8" y="140.5">2N3904</text>
<text x="268.6" y="140.9" transform="rotate(-90 268.6 140.9)">VCC</text>
<text x="278.1" y="143.3">C3</text>
<text x="48.5" y="146.1">10k</text>
<text x="53.8" y="148.8">GND</text>
<text x="68.2" y="146.3">+5V</text>
<text x="232.5" y="148" transform="rotate(-90 232.5 148)">U3A</text>
<text x="244.5" y="148.1" transform="rotate(-90 244.5 148.1)">U3B</text>
<text x="259.3" y="145.6" transform="rotate(-90 259.3 145.6)">U3G</text>
<text x="261.6" y="147.5" transform="rotate(-90 261.6 147.5)">74HCT14</text>
<text x="278.4" y="145.6">100nF</text>
<text x="44.3" y="153.3">GND</text>
<text x="100" y="155.1">MIDI IN4</text>
<text x="102.5" y="152.8">J7</text>
<text x="234.4" y="150.1" transform="rotate(-90 234.4 150.1)">74HCT14</text>
<text x="246.4" y="150.1" transform="rotate(-90 246.4 150.1)">74HCT14</text>
<text x="268.6" y="150.4" transform="rotate(-90 268.6 150.4)">GND</text>
<text x="66.9" y="156.5">K4</text>
<text x="50.3" y="167.9">R25</text>
<text x="61.5" y="163.3" transform="rotate(-90 61.5 163.3)">1N4148</text>
<text x="73.2" y="163.5">HK19F-DC</text>
<text x="249" y="162.8">GND</text>
<text x="273.8" y="165.3">GND</text>
<text x="50.4" y="170.2">470</text>
<text x="61.5" y="168.9" transform="rotate(-90 61.5 168.9)">D16</text>
<text x="39" y="176.7">R19</text>
<text x="39.7" y="179">1k</text>
<text x="58.3" y="180.7">Q4</text>
<text x="58.8" y="183.1">2N3904</text>
<text x="48.4" y="186.3">R22</text>
<text x="48.5" y="188.6">10k</text>
<text x="53.8" y="191.4">GND</text>
<text x="44.3" y="195.8">GND</text>
</g>
<g font-size="1.8" fill="#848400">
<text x="21.9" y="33.3">LED1</text>
<text x="22.9" y="51.7">CH1</text>
<text x="21.9" y="76.4">LED2</text>
<text x="22.9" y="94.9">CH2</text>
<text x="21.9" y="120.9">LED3</text>
<text x="22.9" y="139.3">CH3</text>
<text x="21.9" y="163.4">LED4</text>
<text x="22.9" y="181.9">CH4</text>
</g>
<g font-size="1.8">
<text x="28.6" y="32.4">LED1</text>
<text x="28.6" y="50.8">CH1</text>
<text x="28.6" y="75.6">LED2</text>
<text x="28.6" y="94">CH2</text>
<text x="28.6" y="120">LED3</text>
<text x="28.6" y="138.4">CH3</text>
<text x="28.6" y="162.6">LED4</text>
<text x="28.6" y="181">CH4</text>
</g>
</svg>
